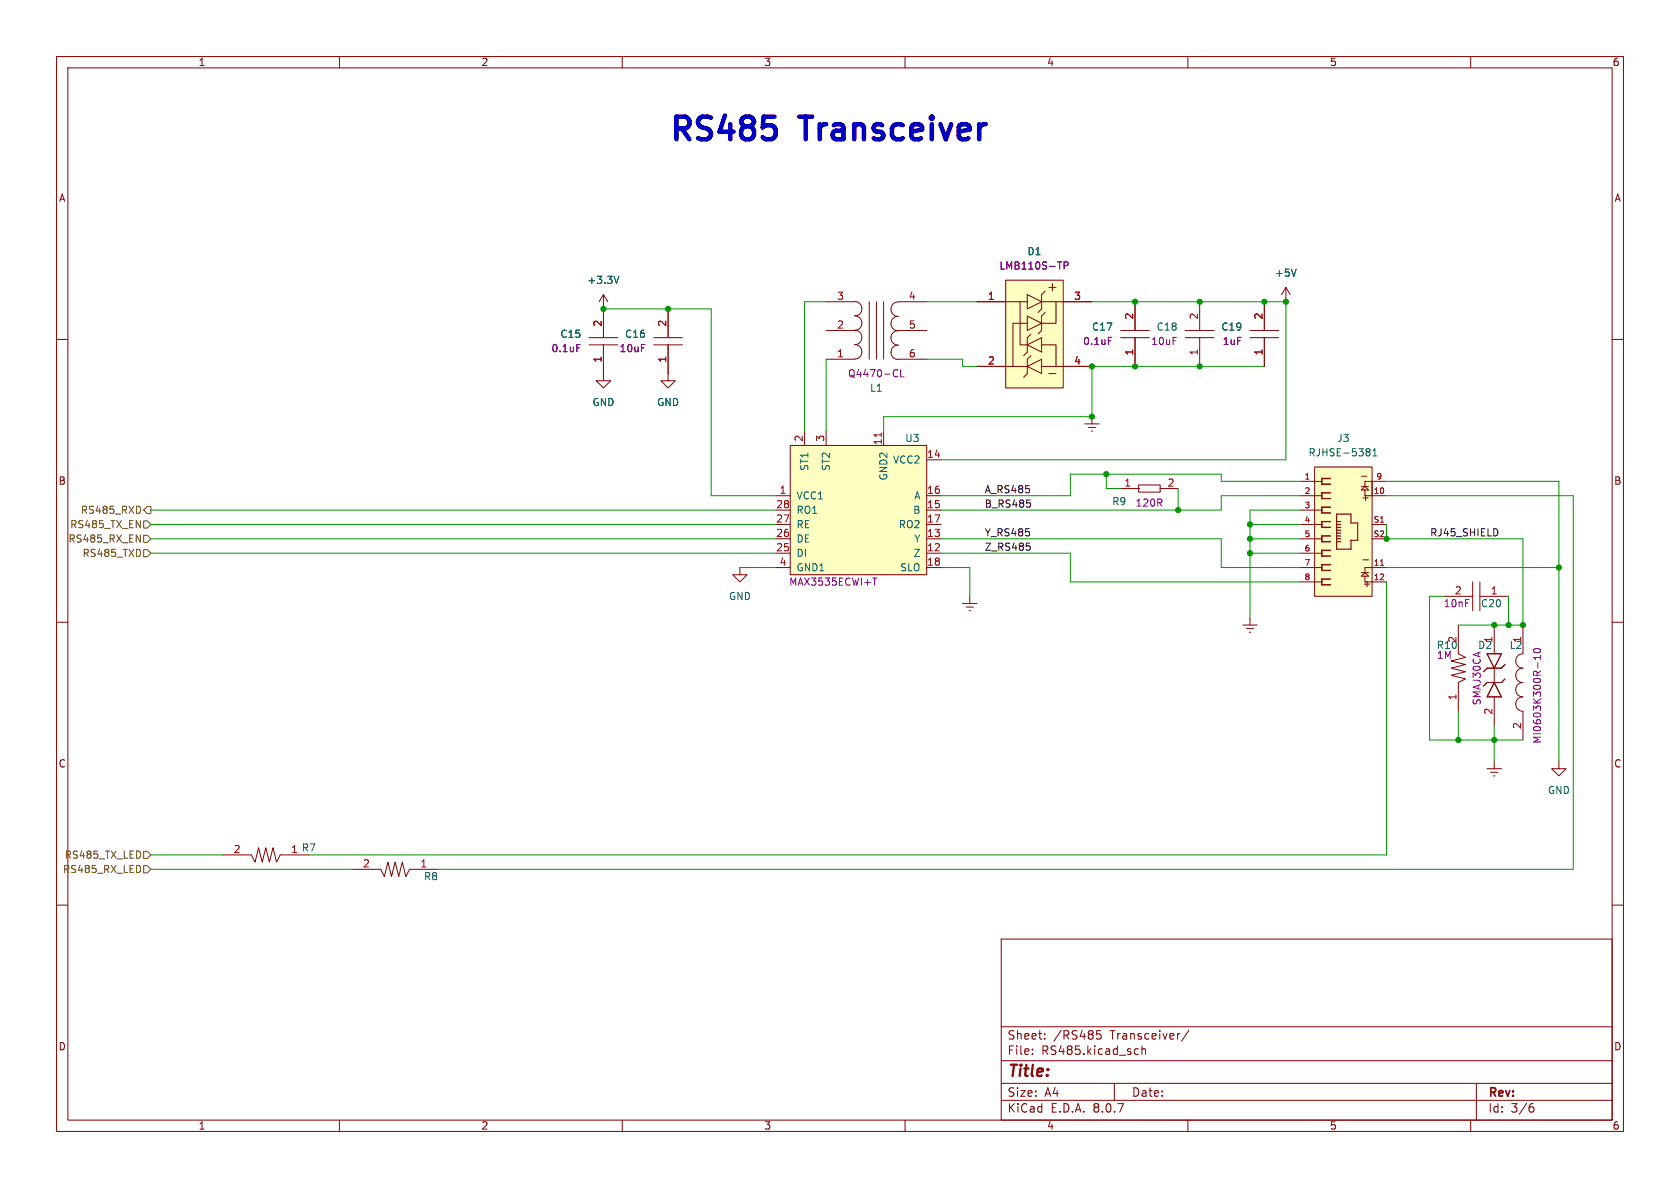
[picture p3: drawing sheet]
<svg xmlns="http://www.w3.org/2000/svg" width="297mm" height="210mm" viewBox="0 0 297 210" stroke-linecap="round" stroke-linejoin="round" font-family="sans-serif">
<g fill="none" stroke="#840000" stroke-width=".18">
<path d="M10 10h277v190h-277zM12 12h273v186h-273zM60 10v2M110 10v2M160 10v2M210 10v2M260 10v2M10 60h2M191.8 74.9h2.5M192.4 75.6h1.3M192.9 76.2h.3M193 73.7v1.2"/>
<path d="M285 60h2M10 110h2M285 110h2M10 160h2M177 166h108v32h-108zM285 160h2M60 198v2M110 198v2M160 198v2M177 194.5h108M177 191.5h108M177 187.5h108"/>
<path d="M177 181.5h108M182.5 186.3v.1M182.5 185.5v.1M184.7 183.6v.1M184.7 182.8v.1M194.6 182.2h-.7l-.1 .7 .2-.1h.5l.2 .3-.1 .5-.2 .1-.6-.1M197 191.5v3M200.8 185.4l.4 .1M201.2 186.3l-.4 .1M201.9 185.5l.2-.1 .4 .1v.9M201.9 184.9v1.5M208.5 182.7h.1"/>
<path d="M210 198v2M210.2 182.1l-1.3 2M260 198v2M261 191.5v6.5M270.6 195.7h.4l.2 .3-.1 .5-.5 .1M271 195.1l-.4 .1"/>
</g>
<path d="M232.4 82.6h10.2v22.8h-10.2z" fill="#ffffc2"/>
<g fill="none" stroke="#840000" stroke-width=".18">
<path d="M115.6 59.7h5M118.1 54.6v5.1M146 58.4h5.1M146 53.3h5.1M151.1 53.3a1.27 1.27 0 0 1 1.3 1.3 1.27 1.27 0 0 1-1.3 1.2 1.27 1.27 0 0 1 1.3 1.3 1.27 1.27 0 0 1-1.3 1.3 1.27 1.27 0 0 1 1.3 1.2 1.27 1.27 0 0 1-1.3 1.3 1.27 1.27 0 0 1 1.3 1.3 1.27 1.27 0 0 1-1.3 1.3M153.7 53.3v10.2M154.9 53.3v10.2M156.2 53.3v10.2M158.7 58.4h5.1M158.7 53.3h5.1M158.8 53.4a1.27 1.27 0 0 0-1.3 1.3 1.27 1.27 0 0 0 1.3 1.2 1.27 1.27 0 0 0-1.3 1.3 1.27 1.27 0 0 0 1.3 1.3 1.27 1.27 0 0 0-1.3 1.2 1.27 1.27 0 0 0 1.3 1.3 1.27 1.27 0 0 0-1.3 1.3 1.27 1.27 0 0 0 1.3 1.2M209.5 59.7h5.1"/>
<path d="M209.5 58.4h5.1M212.1 53.3v5.1M212.1 59.7v5.1M227.3 50.8l-.7 1.3M227.3 50.8v2.5M227.3 50.8l.8 1.3M115.6 61h5M118.1 61v6.3h1.3l-1.3 1.3-1.3-1.3h1.3M146 63.5h5.1M158.7 63.5h5.1M198.1 86.4h3.2M201.3 85.7h3.8v1.3h-3.8z"/>
<path d="M201.3 86.4h.1M205.1 86.4h.1M205.1 86.4h3.2M229.9 87.6h3.8M229.9 85.1h3.8M229.9 97.8h3.8M229.9 95.3h3.8M229.9 92.7h3.8M229.9 90.2h3.8M232.4 82.6h10.2v22.8h-10.2zM240.7 86h1.2M240.7 84.2h1"/>
<path d="M241 99h.9M241.3 86.6v1h3.8M241.3 86l.6 .6h-1.2zM242.6 85.1v2.5M242.6 95.3h2.5M242.6 92.7h2.5M245.1 85.1h-3.8v.9M229.9 102.9h3.8M229.9 100.3h3.8M240.7 101.9l.6-.7 .6 .7zM240.7 101.2h1.2M241.3 101.9v1h3.8"/>
<path d="M245.1 100.3h-3.8v.9M39.4 151.1h5l.7 1.3 .6-2.5 .7 2.5 .6-2.5 .6 2.5 .7-2.5 .6 2.5 .6-1.3h5.1M62.2 153.7h5.1l.6 1.2 .7-2.5 .6 2.5 .6-2.5 .7 2.5 .6-2.5 .7 2.5 .6-1.2h5.1"/>
</g>
<path d="M236.3 90.9h2.5v1.6h1.2v3h-1.2v1.6h-2.5zM236.3 95.8h.7M236.3 95.3h.7M236.3 94.7h.7M236.3 94.2h.7M236.3 93.7h.7M236.3 93.2h.7M236.3 92.7h.7M236.3 92.2h.7" fill="none" stroke="#840000" stroke-width=".2"/>
<path d="M235.2 99.8h-1.5v1h1.5M235.2 97.3h-1.5v1h1.5M235.2 94.7h-1.5v1.1h1.5M235.2 92.2h-1.5v1h1.5M235.2 89.7h-1.5v1h1.5M235.2 87.1h-1.5v1h1.5M235.2 84.6h-1.5v1h1.5M235.2 102.4h-1.5v1h1.5" fill="none" stroke="#840000" stroke-width=".25"/>
<path d="M244 99.9h.6" fill="none" stroke="#a90000" stroke-width=".18"/>
<path d="M229.1 47.6l-.4 1.2M241.7 79.3h.3l.2 .3-.2 .3M241.7 79.9h.3M242 79.9l.2 .2v.2l-.1 .2-.4 .1M242.7 79.7l.4-.4v1.3M242.7 80.6h.7" fill="none" stroke="#006464" stroke-width=".18"/>
<path d="M158.4 65.3l.3 .2M158.7 66.5l-.3 .1M159.2 65.3v1.3h.6" fill="none" stroke="#840084" stroke-width=".18"/>
<path d="M177.8 49.5h10.2v19.1h-10.2z" fill="#ffffc2"/>
<g fill="none" stroke="#840000" stroke-width=".18">
<path d="M104.1 59.7h5.1M106.7 54.6v5.1M172.7 53.3h7.6v7.7h1.3M177.8 49.5h10.2v19.1h-10.2zM180.3 53.3h1.3M181.6 57.2h-2.5v7.6M181.6 55.9l2.5 1.3-2.5 1.2zM181.6 52.1l2.5 1.2-2.5 1.3zM182.2 59.1l-.6 .6v2.5l-.6 .7M184.1 53.3h2.6v3.9h-2.6M184.8 55.2l-.7 .7v2.5l-.6 .7M184.8 51.4l-.7 .7v2.5l-.6 .6"/>
<path d="M185.4 50.8h1.3M186.1 50.2v1.2M186.7 53.3h6.3M198.1 59.7h5.1M198.1 58.4h5.1M200.7 53.3v5.1M200.7 59.7v5.1M221 59.7h5.1M221 58.4h5.1M223.5 53.3v5.1M223.5 59.7v5.1M104.1 61h5.1"/>
<path d="M106.7 61v5M172.7 64.8h8.9M181.6 64.8l2.5-1.3v2.5zM181.6 61l2.5-1.3v2.5zM182.2 62.9l-.6 .6v2.5l-.6 .7M184.1 61h2.6v3.8h-2.6M185.4 66h1.3M186.7 64.8h6.3"/>
</g>
<path d="M188.1 47l.6-.1 .1-.2v-.3l-.7-.1v1.3M196 59.6h.6M102 60.9h.6" fill="none" stroke="#840084" stroke-width=".18"/>
<path d="M139.7 78.7h24.1v22.9h-24.1z" fill="#ffffc2"/>
<g fill="none" stroke="#840000" stroke-width=".18">
<path d="M106.7 52.1l-.8 1.2M106.7 52.1v7.6M106.7 52.1l.7 1.2M118.1 54.6v5.1M172.7 53.3h5.1M188 53.3h5M200.7 53.3v5.1M200.7 59.7v5.1M223.5 53.3v5.1M223.5 59.7v5.1M106.7 61v6.3h1.2l-1.2 1.3-1.3-1.3h1.3M118.1 61v5"/>
<path d="M139.7 78.7h24.1v22.9h-24.1zM142.2 76.2v2.5M146 76.2v2.5M156.2 76.2v2.5M172.7 64.8h5.1M188 64.8h5M137.2 87.6h2.5M137.2 97.8h2.5M137.2 95.3h2.5M137.2 90.2h2.5M137.2 92.7h2.5M163.8 87.6h2.6"/>
<path d="M163.8 97.8h2.6M163.8 95.3h2.6M163.8 81.3h2.6M163.8 90.2h2.6M163.8 92.7h2.6M130.8 100.3v1.3h1.3l-1.3 1.3-1.3-1.3h1.3M137.2 100.3h2.5M163.8 100.3h2.6M170.2 106.7h2.5M170.8 107.3h1.3M171.3 108h.3M171.4 105.4v1.3"/>
<path d="M219.7 110.5h2.5M220.3 111.1h1.3M220.9 111.8h.2M221 109.2v1.3M255.3 105.4h5M257.8 110.5v5.1l1.3 .6-2.6 .6 2.6 .7-2.6 .6 2.6 .6-2.6 .7 2.6 .6-1.3 .7v5M260.3 102.9v5.1M261.6 102.9v5.1M261.6 105.4h5.1M262.9 115.6h2.5l-1.2 2.5zM264.2 110.5v5.1M264.2 118.1v2.6"/>
<path d="M266.1 117.5l-.7 .6h-2.5l-.6 .6M269.2 110.5v5.1a1.27 1.27 0 0 0-1.2 1.2 1.27 1.27 0 0 0 1.2 1.3 1.27 1.27 0 0 0-1.2 1.3 1.27 1.27 0 0 0 1.2 1.3 1.27 1.27 0 0 0-1.2 1.2 1.27 1.27 0 0 0 1.2 1.3 1.27 1.27 0 0 0-1.2 1.3 1.27 1.27 0 0 0 1.2 1.2v5.1M262.9 135.9h2.5M263.5 136.5h1.3M264 137.2h.3M264.2 120.7l1.2 2.5h-2.5zM264.2 123.2v5.1M264.2 134.6v1.3M266.1 120l-.7 .7h-2.5l-.6 .6M275.6 134.6v1.3h1.3l-1.3 1.3-1.3-1.3h1.3"/>
</g>
<path d="M155.8 76.5v.7" fill="none" stroke="#a90000" stroke-width=".18"/>
<path d="M188.1 47l.6-.1 .1-.2v-.3l-.7-.1v1.3M196 59.6h.6M102 60.9h.6M154.3 102.2h.7M154.6 102.2v1.2M271.1 114.8a.75 .75 0 0 1 1.3 .3 .72 .72 0 0 1-1.3-.1zM271.9 117.1v1M272.4 115.9v.7M272.4 116.2h-1.3l.4 .4" fill="none" stroke="#840084" stroke-width=".18"/>
<path d="M109.4 48.8l-.4 1.3M229.1 47.6l-.4 1.2" fill="none" stroke="#006464" stroke-width=".18"/>
<path d="M24.1 94.6l.7 1.2v-1.2M24.8 89.8v.6M25.4 92.1h.6l.7 .6-.7 .6h-.6zM25.4 94.6h.6l.7 .7-.7 .6h-.6zM25.4 97.2h.6l.7 .6-.7 .6h-.6zM26 89.5h.7v1.3h-.7l-.6-.6zM24.8 153.3v.6M25.4 153h.6l.7 .7-.7 .6h-.6zM25.4 150.5h.6l.7 .6-.7 .7h-.6z" fill="none" stroke="#725600" stroke-width=".18"/>
<path d="M181.5 96h.6M181.5 88.4h.6M181.9 96.5l.2 .2v.3l-.2 .3M182.1 88.9l.1 .2-.1 .5M264.7 93.8v.6" fill="none" stroke="#0f0f0f" stroke-width=".18"/>
<path d="M135 20.6h1.9M136.7 22.3l.4 .6v1l-.4 .5" fill="none" stroke="#0000c2" stroke-width=".8"/>
<g fill="none" stroke="#009600" stroke-width=".18">
<path d="M106.7 54.6h19v33h11.5M146 53.3h-3.8v22.9M163.8 53.3h8.9M193 53.3h34.3v28h-60.9M146 63.5v12.7M163.8 63.5h6.4v1.3h2.5M223.5 64.8h-30.5v8.9h-36.8v2.5M26.7 90.2h110.5M26.7 97.8h110.5M26.7 95.3h110.5M26.7 92.7h110.5M166.4 97.8h22.8v5.1h40.7"/>
<path d="M166.4 95.3h49.5v5h14M195.6 83.8v2.6h2.5M208.3 86.4v3.8M221 97.8h8.9M221 95.3h8.9M221 92.7h8.9M229.9 85.1h-14v-1.3h-26.7v3.8h-22.8M229.9 87.6h-14v2.6h-49.5M229.9 90.2h-8.9v19M245.1 87.6h33v66.1h-200.6M245.1 92.7v2.6h24.1v15.2h-11.4M245.1 85.1h30.5v49.5"/>
<path d="M130.8 100.3h6.4M166.4 100.3h5v5.1M245.1 100.3h30.5M245.1 102.9v48.2h-190.5M255.3 105.4h-2.6v25.4h16.5M266.7 105.4v5.1M257.8 125.7v5.1M264.2 128.3v6.3M26.7 153.7h35.5M26.7 151.1h12.7"/>
</g>
<g fill="#009600" stroke="#009600" stroke-width=".18">
<circle cx="223.5" cy="53.3" r=".46"/>
<circle cx="227.3" cy="53.3" r=".46"/>
<circle cx="200.7" cy="64.8" r=".46"/>
<circle cx="200.7" cy="53.3" r=".46"/>
<circle cx="221" cy="97.8" r=".46"/>
<circle cx="208.3" cy="90.2" r=".46"/>
<circle cx="212.1" cy="53.3" r=".46"/>
<circle cx="193" cy="64.8" r=".46"/>
<circle cx="193" cy="73.7" r=".46"/>
<circle cx="195.6" cy="83.8" r=".46"/>
<circle cx="212.1" cy="64.8" r=".46"/>
<circle cx="257.8" cy="130.8" r=".46"/>
<circle cx="264.2" cy="130.8" r=".46"/>
<circle cx="264.2" cy="110.5" r=".46"/>
<circle cx="266.7" cy="110.5" r=".46"/>
<circle cx="221" cy="95.3" r=".46"/>
<circle cx="221" cy="92.7" r=".46"/>
<circle cx="245.1" cy="95.3" r=".46"/>
<circle cx="269.2" cy="110.5" r=".46"/>
<circle cx="275.6" cy="100.3" r=".46"/>
<circle cx="118.1" cy="54.6" r=".46"/>
<circle cx="106.7" cy="54.6" r=".46"/>
</g>
<g font-size="5.6" fill="#0000c2">
<text x="118.1" y="25.2">RS485</text>
<text x="142" y="25.2">Transceiver</text>
</g>
<text font-size="2.8" fill="#840000" x="178" y="190.9">Title:</text>
<g font-size="2.1" fill="#840000">
<text x="178" y="184">Sheet:</text>
<text x="186.2" y="184">/RS485</text>
<text x="196.3" y="184">Transceiver/</text>
<text x="178" y="186.7">File:</text>
<text x="184.1" y="186.7">RS485.kicad_sch</text>
<text x="178" y="196.9">KiCad</text>
<text x="178" y="194.1">Size:</text>
<text x="184.7" y="194.1">A4</text>
<text x="185.7" y="196.9">E.D.A.</text>
<text x="193.3" y="196.9">8.0.7</text>
<text x="200" y="194.1">Date:</text>
<text x="263" y="194.3">Rev:</text>
<text x="263" y="196.9">Id:</text>
<text x="267.1" y="196.9">3/6</text>
</g>
<g font-size="1.8" fill="#840000">
<text x="35" y="11.9">1</text>
<text x="85" y="11.9">2</text>
<text x="135" y="11.9">3</text>
<text x="185" y="11.9">4</text>
<text x="235" y="11.9">5</text>
<text x="285" y="11.9">6</text>
<text x="10.3" y="35.9">A</text>
<text x="285.3" y="35.9">A</text>
<text x="10.3" y="85.9">B</text>
<text x="240.5" y="88.8">+</text>
<text x="285.3" y="85.9">B</text>
<text x="240.8" y="104">+</text>
<text x="10.3" y="135.9">C</text>
<text x="285.3" y="135.9">C</text>
<text x="10.3" y="185.9">D</text>
<text x="285.3" y="185.9">D</text>
<text x="35" y="199.9">1</text>
<text x="85" y="199.9">2</text>
<text x="135" y="199.9">3</text>
<text x="185" y="199.9">4</text>
<text x="235" y="199.9">5</text>
<text x="285" y="199.9">6</text>
</g>
<g font-size="1.8" fill="#840084">
<text x="176.6" y="47.9">LMB110S-TP</text>
<text x="97.4" y="62.5">0.1uF</text>
<text x="109.4" y="62.5">10uF</text>
<text x="191.4" y="61.2">0.1uF</text>
<text x="203.4" y="61.2">10uF</text>
<text x="216" y="61.2">1uF</text>
<text x="149.8" y="66.9">Q4470-CL</text>
<text x="200.6" y="89.8">120R</text>
<text x="139.4" y="103.7">MAX3535ECWI+T</text>
<text x="255.1" y="107.5">10nF</text>
<text x="253.9" y="116.7">1M</text>
<text x="262" y="124.8" transform="rotate(-90 262 124.8)">SMAJ30CA</text>
<text x="272.6" y="131.6" transform="rotate(-90 272.6 131.6)">MI0603K300R-10</text>
</g>
<g font-size="1.8" fill="#006464">
<text x="181.5" y="45.3">D1</text>
<text x="103.7" y="50.4">+3.3V</text>
<text x="225.3" y="49.1">+5V</text>
<text x="99" y="59.9">C15</text>
<text x="110.4" y="59.9">C16</text>
<text x="192.9" y="58.6">C17</text>
<text x="204.4" y="58.6">C18</text>
<text x="215.8" y="58.6">C19</text>
<text x="104.6" y="72">GND</text>
<text x="116.1" y="72">GND</text>
<text x="153.7" y="69.4">L1</text>
<text x="143.1" y="83.3" transform="rotate(-90 143.1 83.3)">ST1</text>
<text x="146.9" y="83.3" transform="rotate(-90 146.9 83.3)">ST2</text>
<text x="157.8" y="82.1">VCC2</text>
<text x="159.9" y="78.3">U3</text>
<text x="231.2" y="80.9">RJHSE-5381</text>
<text x="236.3" y="78.3">J3</text>
<text x="140.7" y="88.5">VCC1</text>
<text x="157.1" y="85" transform="rotate(-90 157.1 85)">GND2</text>
<text x="161.5" y="88.5">A</text>
<text x="196.5" y="89.5">R9</text>
<text x="140.7" y="93.6">RE</text>
<text x="140.7" y="91">RO1</text>
<text x="158.8" y="93.6">RO2</text>
<text x="161.3" y="91">B</text>
<text x="140.7" y="98.7">DI</text>
<text x="140.7" y="96.1">DE</text>
<text x="140.7" y="101.2">GND1</text>
<text x="159" y="101.2">SLO</text>
<text x="161.4" y="98.7">Z</text>
<text x="161.5" y="96.1">Y</text>
<text x="128.8" y="106.3">GND</text>
<text x="261.7" y="107.5">C20</text>
<text x="257.6" y="113.7" transform="rotate(-90 257.6 113.7)">2</text>
<text x="263.9" y="113.7" transform="rotate(-90 263.9 113.7)">1</text>
<text x="269" y="113.7" transform="rotate(-90 269 113.7)">1</text>
<text x="253.9" y="114.9">R10</text>
<text x="261.2" y="114.9">D2</text>
<text x="266.8" y="114.9">L2</text>
<text x="273.6" y="140.6">GND</text>
<text x="51.4" y="150.9">1 R7</text>
<text x="74.9" y="155.8">R8</text>
</g>
<g font-size="1.8" fill="#a90000">
<text x="147.9" y="53.1">3</text>
<text x="160.6" y="53.1">4</text>
<text x="174.6" y="53.1">1</text>
<text x="189.8" y="53.1">3</text>
<text x="106.4" y="57.9" transform="rotate(-90 106.4 57.9)">2</text>
<text x="117.9" y="57.9" transform="rotate(-90 117.9 57.9)">2</text>
<text x="147.9" y="58.2">2</text>
<text x="160.6" y="58.2">5</text>
<text x="200.4" y="56.6" transform="rotate(-90 200.4 56.6)">2</text>
<text x="211.8" y="56.6" transform="rotate(-90 211.8 56.6)">2</text>
<text x="223.3" y="56.6" transform="rotate(-90 223.3 56.6)">2</text>
<text x="106.4" y="64.2" transform="rotate(-90 106.4 64.2)">1</text>
<text x="117.9" y="64.2" transform="rotate(-90 117.9 64.2)">1</text>
<text x="147.9" y="63.2">1</text>
<text x="160.6" y="63.2">6</text>
<text x="174.6" y="64.5">2</text>
<text x="189.8" y="64.5">4</text>
<text x="200.4" y="62.9" transform="rotate(-90 200.4 62.9)">1</text>
<text x="211.8" y="62.9" transform="rotate(-90 211.8 62.9)">1</text>
<text x="223.3" y="62.9" transform="rotate(-90 223.3 62.9)">1</text>
<text x="142" y="78.2" transform="rotate(-90 142 78.2)">2</text>
<text x="145.8" y="78.2" transform="rotate(-90 145.8 78.2)">3</text>
<text x="156" y="78.8" transform="rotate(-90 156 78.8)">11</text>
<text x="163.8" y="81">14</text>
<text x="137.1" y="89.9">28</text>
<text x="137.7" y="87.4">1</text>
<text x="163.8" y="89.9">15</text>
<text x="163.8" y="87.4">16</text>
<text x="198.7" y="86.1">1</text>
<text x="206.3" y="86.1">2</text>
<text x="137.1" y="95">26</text>
<text x="137.1" y="92.5">27</text>
<text x="163.8" y="95">13</text>
<text x="163.8" y="92.5">17</text>
<text x="137.1" y="97.5">25</text>
<text x="137.7" y="100.1">4</text>
<text x="163.8" y="97.5">12</text>
<text x="163.8" y="100.1">18</text>
<text x="257.1" y="105.2">2</text>
<text x="263.5" y="105.2">1</text>
<text x="257.6" y="123.9" transform="rotate(-90 257.6 123.9)">1</text>
<text x="263.9" y="126.4" transform="rotate(-90 263.9 126.4)">2</text>
<text x="269" y="129" transform="rotate(-90 269 129)">2</text>
<text x="41.2" y="150.9">2</text>
<text x="64.1" y="153.4">2</text>
<text x="74.2" y="153.4">1</text>
</g>
<g font-size="1.8" fill="#0f0f0f">
<text x="174" y="87.3">A_RS485</text>
<text x="174" y="89.8">B_RS485</text>
<text x="174" y="94.9">Y_RS485</text>
<text x="252.7" y="94.9">RJ45_SHIELD</text>
<text x="174" y="97.4">Z_RS485</text>
</g>
<g font-size="1.8" fill="#725600">
<text x="12.3" y="93.6">RS485_TX_EN</text>
<text x="14.2" y="91">RS485_RXD</text>
<text x="12" y="96.1">RS485_RX_EN</text>
<text x="14.5" y="98.7">RS485_TXD</text>
<text x="11" y="154.5">RS485_RX_LED</text>
<text x="11.3" y="152">RS485_TX_LED</text>
</g>
<g font-size="1.4" fill="#a90000">
<text x="230.5" y="84.8">1</text>
<text x="230.5" y="87.4">2</text>
<text x="230.5" y="89.9">3</text>
<text x="242.7" y="87.4">10</text>
<text x="243.2" y="84.8">9</text>
<text x="230.5" y="92.5">4</text>
<text x="230.5" y="95">5</text>
<text x="242.7" y="92.5">S1</text>
<text x="242.7" y="95">S2</text>
<text x="230.5" y="97.5">6</text>
<text x="230.5" y="100.1">7</text>
<text x="242.7" y="100.1">11</text>
<text x="230.5" y="102.6">8</text>
<text x="242.7" y="102.6">12</text>
</g>
</svg>
